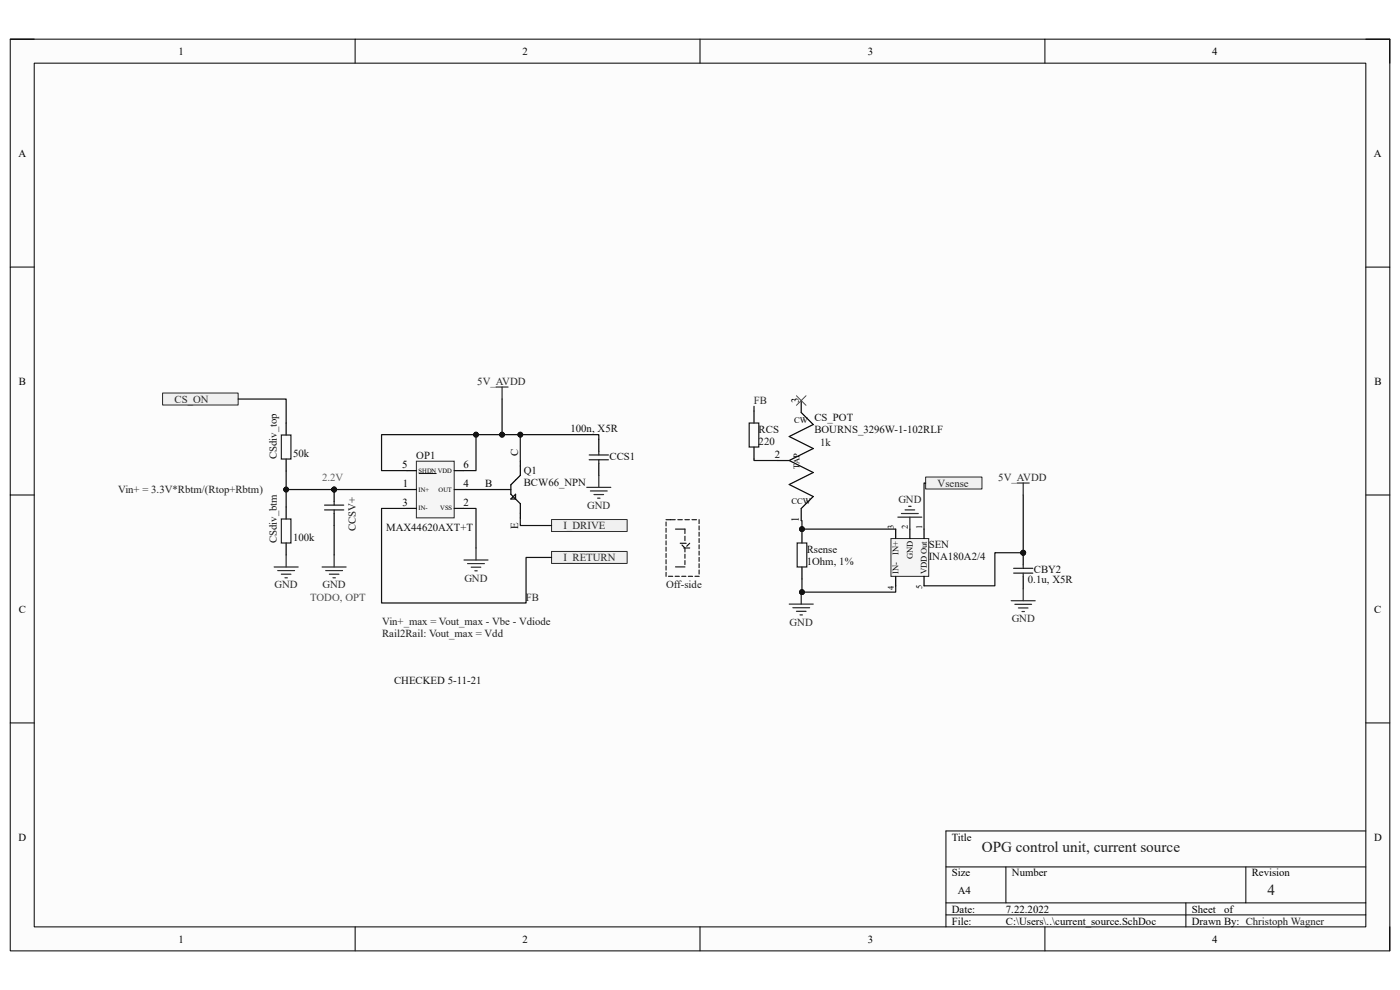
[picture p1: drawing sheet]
<svg xmlns="http://www.w3.org/2000/svg" width="297mm" height="210mm" viewBox="0 0 297 210" stroke-linecap="round" stroke-linejoin="round" font-family="sans-serif">
<path d="M2.2 8.3h292.7v193.4h-292.7z" fill-rule="evenodd" fill="#fcfcfc"/>
<path d="M2.2 8.3h292.7v193.4h-292.7z" fill="none" stroke="#000" stroke-width=".21"/>
<path d="M7.3 13.4h282.5v183.2h-282.5z" fill-rule="evenodd" fill="#fcfcfc"/>
<g fill="none" stroke="#000" stroke-width=".21">
<path d="M2.2 8.3h5.1M7.3 13.4h282.5v183.2h-282.5zM75.3 8.3v5.1M148.5 8.3v5.1M221.7 8.3v5.1M289.8 8.3h5.1v5.1M2.2 56.7h5.1M289.8 56.7h5.1M2.2 105h5.1M289.8 105h5.1M2.2 153.4h5.1M289.8 153.4h5.1"/>
<path d="M289.8 176.3h-89.1v20.3M75.3 196.6v5.1M148.5 196.6v5.1M200.7 183.9h89.1M200.7 191.5h89.1M200.7 194.1h89.1M213.4 183.9v7.6M221.7 196.6v5.1M251.6 191.5v5.1M264.3 183.9v7.6M294.9 196.6v5.1"/>
</g>
<circle cx="217.1" cy="117.3" r=".51" fill="#0e0e0e"/>
<circle cx="217.1" cy="117.3" r=".51" fill="none" stroke="#0e0e0e" stroke-width=".21"/>
<path d="M217.1 117.3v2.5" fill="none" stroke="#000" stroke-width=".25"/>
<circle cx="217.1" cy="117.3" r=".51" fill="#0e0e0e"/>
<circle cx="217.1" cy="117.3" r=".51" fill="none" stroke="#0e0e0e" stroke-width=".21"/>
<path d="M164.9 97.7h2.5M167.4 97.7l5.1 2.5-5.1 2.6 5.1 2.5-2.5 2.6v2.5M170 85v2.5l2.5 2.6-5.1 2.5 5.1 2.5-5.1 2.6M217.1 122.3v2.6" fill="none" stroke="#000" stroke-width=".25"/>
<path d="M217.1 119.8v.8M215 121.6h4.1M215 120.6h4.1M217.1 121.6v.7" fill="none" stroke="#1c1c1c" stroke-width=".25"/>
<path d="M214.5 127.4h5.1M215.3 128.2h3.6M216.1 129h2M216.8 129.7h.5M217.1 124.9v2.5" fill="none" stroke="#262626" stroke-width=".25"/>
<path d="M88.3 97.8h8.1v12.1h-8.1z" fill-rule="evenodd" fill="#f5f5f5"/>
<path d="M88.3 97.8h8.1v12.1h-8.1z" fill="none" stroke="#262626" stroke-width=".21"/>
<path d="M86.3 99.8h2M96.4 99.8h2M86.3 103.8h2M86.3 107.9h2M96.4 103.8h2M96.4 107.9h2" fill="none" stroke="#000" stroke-width=".25"/>
<path d="M88.8 100.5h3.8" fill="none" stroke="#000" stroke-width=".21"/>
<path d="M98.4 118.8h5.1M99.2 119.6h3.6M101 116.3v2.5M100 120.3h2M100.7 121.1h.5M167.4 128.2h5.1M168.2 128.9h3.6M169 129.7h2M169.7 130.4h.5M170 125.6v2.6" fill="none" stroke="#262626" stroke-width=".25"/>
<path d="M189 114.2h8v8.1h-8z" fill-rule="evenodd" fill="#f5f5f5"/>
<path d="M189 114.2h8v8.1h-8z" fill="none" stroke="#262626" stroke-width=".21"/>
<g fill="none" stroke="#000" stroke-width=".25">
<path d="M110.4 97.8v3l-2 2v2l1 1.1M127 93.2v2.6M127 98.3v2.5M160 87.2v2.5M160 94.8v2.6M105.4 103.8h3M109.4 105.9l1 1v3M109.4 104.8v1.1h-1zM190 112.2v2M193 112.2v2M196 112.2v2M190 122.3v2"/>
<path d="M196 122.3v2"/>
</g>
<g fill="none" stroke="#1c1c1c" stroke-width=".25">
<path d="M125 96.5h4.1M125 97.5h4.1M127 95.8v.7M127 97.5v.8M158.9 89.7h2.1v5.1h-2.1zM141.3 110.2h1.9M141.3 110.7v.9M141.3 112.1v.8M141.3 113.4v.8M141.3 114.7v.9M141.3 116.1v.8M141.3 117.4v.9"/>
<path d="M141.3 118.8v.8M143.3 112.2h2v1M143.8 110.2h.9M144.3 115.3h1.3M144.7 115.6l.6 .7v.8M145.1 116.3h1.2M145.3 113.7v1M145.3 117.6v.8M145.3 118.9v.9M145.3 110.2h1M146.3 115.3l-.6 .6M146.8 110.2h1"/>
<path d="M148.3 110.2v.9M148.3 111.6v.8M148.3 112.9v.8M148.3 114.2v.9M148.3 115.6v.8M148.3 116.9v.9M148.3 118.3v.8M148.3 119.6v.8M141.3 120.1v.8M141.3 121.4v.9M141.8 122.3h.9M143.2 122.3h.9"/>
<path d="M143.3 120.3h2M144.6 122.3h.9M146 122.3h.9M147.4 122.3h.9M148.3 120.9v.9"/>
</g>
<path d="M124.5 103.4h5.1M125.3 104.2h3.5M126 104.9h2.1M126.8 105.7h.5M127 100.8v2.6" fill="none" stroke="#262626" stroke-width=".25"/>
<path d="M117 110.2h16v2.6h-16z" fill-rule="evenodd" fill="#f0f0f0"/>
<path d="M117 110.2h16v2.6h-16z" fill="none" stroke="#262626" stroke-width=".21"/>
<path d="M117 117h16v2.5h-16z" fill-rule="evenodd" fill="#f0f0f0"/>
<path d="M117 117h16v2.5h-16z" fill="none" stroke="#262626" stroke-width=".21"/>
<path d="M169 84l2 2M171 84l-2 2" fill="none" stroke="#4c4c4c" stroke-width=".21"/>
<path d="M34.5 83.4h16v2.5h-16z" fill-rule="evenodd" fill="#f0f0f0"/>
<path d="M34.5 83.4h16v2.5h-16z" fill="none" stroke="#262626" stroke-width=".21"/>
<path d="M196.4 101.2h11.9v2.5h-11.9z" fill-rule="evenodd" fill="#f0f0f0"/>
<path d="M196.4 101.2h11.9v2.5h-11.9z" fill="none" stroke="#262626" stroke-width=".21"/>
<path d="M60.7 117.7v2.6M190.5 109.7h5.1M191.2 108.9h3.6M192 108.2h2M192.8 107.4h.5M193 109.7v2.5M58.2 120.3h5.1M58.9 121h3.6M59.7 121.8h2M60.5 122.6h.5" fill="none" stroke="#262626" stroke-width=".25"/>
<path d="M60.7 89.7v2.6M60.7 97.4v2.5M60.7 107.6v2.5M60.7 115.2v2.5M170.1 112.6v2.6M170.1 120.3v2.5" fill="none" stroke="#000" stroke-width=".25"/>
<path d="M59.7 92.3h2v5.1h-2zM59.7 110.1h2v5.1h-2zM169.1 115.2h2.1v5.1h-2.1z" fill="none" stroke="#1c1c1c" stroke-width=".25"/>
<circle cx="70.9" cy="103.9" r=".51" fill="#0e0e0e"/>
<circle cx="70.9" cy="103.9" r=".51" fill="none" stroke="#0e0e0e" stroke-width=".21"/>
<path d="M70.9 103.8v2.6" fill="none" stroke="#000" stroke-width=".25"/>
<circle cx="70.9" cy="103.9" r=".51" fill="#0e0e0e"/>
<circle cx="70.9" cy="103.9" r=".51" fill="none" stroke="#0e0e0e" stroke-width=".21"/>
<path d="M70.9 108.9v2.6" fill="none" stroke="#000" stroke-width=".25"/>
<path d="M68.8 108.2h4.1M68.8 107.2h4.1M70.9 106.4v.8M70.9 108.2v.7" fill="none" stroke="#1c1c1c" stroke-width=".25"/>
<path d="M70.9 117.7v2.6M68.3 120.3h5.1M69.1 121h3.6M69.9 121.8h2M70.6 122.6h.5" fill="none" stroke="#262626" stroke-width=".25"/>
<path d="M101 92.2v7.6h-2.6M98.4 107.9h2.6v8.4M98.4 103.8h7" fill="none" stroke="#0e0e0e" stroke-width=".25"/>
<circle cx="101" cy="92.2" r=".51" fill="#0e0e0e"/>
<circle cx="101" cy="92.2" r=".51" fill="none" stroke="#0e0e0e" stroke-width=".21"/>
<path d="M127 93.2v-1h-16.6v5.6M160 97.4v.3h4.9M160 86.2v1M86.3 107.9h-5.4v20h30.7v-9.6h5.4M110.4 109.9v1.6h6.6" fill="none" stroke="#0e0e0e" stroke-width=".25"/>
<circle cx="110.4" cy="92.2" r=".51" fill="#0e0e0e"/>
<circle cx="110.4" cy="92.2" r=".51" fill="none" stroke="#0e0e0e" stroke-width=".21"/>
<path d="M196.4 102.5h-.4v9.7M217.1 105v12.3h-6v7h-15.1" fill="none" stroke="#0e0e0e" stroke-width=".25"/>
<circle cx="217.1" cy="117.3" r=".51" fill="#0e0e0e"/>
<circle cx="217.1" cy="117.3" r=".51" fill="none" stroke="#0e0e0e" stroke-width=".21"/>
<path d="M106.5 84.7v7.5" fill="none" stroke="#0e0e0e" stroke-width=".25"/>
<circle cx="106.5" cy="92.2" r=".51" fill="#0e0e0e"/>
<circle cx="106.5" cy="92.2" r=".51" fill="none" stroke="#0e0e0e" stroke-width=".21"/>
<path d="M110.4 92.2h-29.5v7.6h5.4" fill="none" stroke="#0e0e0e" stroke-width=".25"/>
<circle cx="101" cy="92.2" r=".51" fill="#0e0e0e"/>
<circle cx="101" cy="92.2" r=".51" fill="none" stroke="#0e0e0e" stroke-width=".21"/>
<circle cx="106.5" cy="92.2" r=".51" fill="#0e0e0e"/>
<circle cx="106.5" cy="92.2" r=".51" fill="none" stroke="#0e0e0e" stroke-width=".21"/>
<circle cx="110.4" cy="92.2" r=".51" fill="#0e0e0e"/>
<circle cx="110.4" cy="92.2" r=".51" fill="none" stroke="#0e0e0e" stroke-width=".21"/>
<path d="M190 124.3v1.3h-19.9" fill="none" stroke="#0e0e0e" stroke-width=".25"/>
<circle cx="170.1" cy="125.6" r=".51" fill="#0e0e0e"/>
<circle cx="170.1" cy="125.6" r=".51" fill="none" stroke="#0e0e0e" stroke-width=".21"/>
<path d="M170.1 122.8v2.8h-.1" fill="none" stroke="#0e0e0e" stroke-width=".25"/>
<circle cx="170.1" cy="125.6" r=".51" fill="#0e0e0e"/>
<circle cx="170.1" cy="125.6" r=".51" fill="none" stroke="#0e0e0e" stroke-width=".21"/>
<path d="M170.1 112.2v.4" fill="none" stroke="#0e0e0e" stroke-width=".25"/>
<circle cx="170.1" cy="112.2" r=".51" fill="#0e0e0e"/>
<circle cx="170.1" cy="112.2" r=".51" fill="none" stroke="#0e0e0e" stroke-width=".21"/>
<path d="M170 110.4h.1v1.8h19.9" fill="none" stroke="#0e0e0e" stroke-width=".25"/>
<circle cx="170.1" cy="112.2" r=".51" fill="#0e0e0e"/>
<circle cx="170.1" cy="112.2" r=".51" fill="none" stroke="#0e0e0e" stroke-width=".21"/>
<path d="M60.7 103.8h25.6" fill="none" stroke="#0e0e0e" stroke-width=".25"/>
<circle cx="60.7" cy="103.9" r=".51" fill="#0e0e0e"/>
<circle cx="60.7" cy="103.9" r=".51" fill="none" stroke="#0e0e0e" stroke-width=".21"/>
<circle cx="70.9" cy="103.9" r=".51" fill="#0e0e0e"/>
<circle cx="70.9" cy="103.9" r=".51" fill="none" stroke="#0e0e0e" stroke-width=".21"/>
<path d="M50.5 84.7h10.2v5M60.7 99.9v7.7" fill="none" stroke="#0e0e0e" stroke-width=".25"/>
<circle cx="60.7" cy="103.9" r=".51" fill="#0e0e0e"/>
<circle cx="60.7" cy="103.9" r=".51" fill="none" stroke="#0e0e0e" stroke-width=".21"/>
<path d="M70.9 111.5v6.2" fill="none" stroke="#0e0e0e" stroke-width=".25"/>
<path d="M105.2 82.1h2.6M106.5 82.1v2.6M215.8 102.5h2.5M217.1 102.5v2.5" fill="none" stroke="#262626" stroke-width=".25"/>
<g font-size="3.2" fill="#1c1c1c">
<text x="208.3" y="180.6">OPG control unit, current source</text>
<text x="268.9" y="189.8">4</text>
</g>
<g font-size="2.3">
<text x="37.9" y="11.6">1</text>
<text x="110.9" y="11.6">2</text>
<text x="184.1" y="11.6">3</text>
<text x="257.2" y="11.6">4</text>
<text x="3.9" y="33.2">A</text>
<text x="291.5" y="33.2">A</text>
<text x="4" y="81.6">B</text>
<text x="291.6" y="81.6">B</text>
<text x="169.5" y="85.5" transform="rotate(-90 169.5 85.5)">3</text>
<text x="85.3" y="99.3">5</text>
<text x="98.3" y="99.3">6</text>
<text x="109.9" y="96.8" transform="rotate(-90 109.9 96.8)">C</text>
<text x="164.4" y="97.2">2</text>
<text x="85.4" y="107.4">3</text>
<text x="85.5" y="103.3">1</text>
<text x="98.3" y="107.4">2</text>
<text x="98.3" y="103.3">4</text>
<text x="103" y="103.3">B</text>
<text x="109.9" y="112.2" transform="rotate(-90 109.9 112.2)">E</text>
<text x="169.5" y="110.7" transform="rotate(-90 169.5 110.7)">1</text>
<text x="4" y="130">C</text>
<text x="291.5" y="130">C</text>
<text x="3.9" y="178.3">D</text>
<text x="201.9" y="178.3">Title</text>
<text x="291.5" y="178.3">D</text>
<text x="201.9" y="185.9">Size</text>
<text x="214.7" y="185.9">Number</text>
<text x="265.6" y="185.9">Revision</text>
<text x="203.2" y="189.7">A4</text>
<text x="201.9" y="193.6">Date:</text>
<text x="201.9" y="196.1">File:</text>
<text x="213.4" y="193.6">7.22.2022</text>
<text x="213.4" y="196.1">C:\Users\..\current_source.SchDoc</text>
<text x="252.8" y="193.6">Sheet</text>
<text x="252.9" y="196.1">Drawn By: Christoph Wagner</text>
<text x="259.7" y="193.6">of</text>
<text x="37.9" y="199.9">1</text>
<text x="110.9" y="199.9">2</text>
<text x="184.1" y="199.9">3</text>
<text x="257.2" y="199.9">4</text>
</g>
<g font-size="2.3" fill="#262626">
<text x="101.3" y="81.6">5V_AVDD</text>
<text x="37" y="85.4">CS_ON</text>
<text x="159.9" y="85.7">FB</text>
<text x="211.8" y="101.9">5V_AVDD</text>
<text x="124.6" y="107.9">GND</text>
<text x="190.6" y="106.6">GND</text>
<text x="198.9" y="103.2">Vsense</text>
<text x="119.5" y="112.3">I_DRIVE</text>
<text x="119.5" y="119">I_RETURN</text>
<text x="58.3" y="124.8">GND</text>
<text x="68.4" y="124.8">GND</text>
<text x="98.5" y="123.4">GND</text>
<text x="111.6" y="127.4">FB</text>
<text x="214.6" y="132">GND</text>
<text x="167.5" y="132.8">GND</text>
</g>
<g font-size="2.3" fill="#0e0e0e">
<text x="172.8" y="89.3">CS_POT</text>
<text x="121" y="91.7">100n, X5R</text>
<text x="161" y="91.8">RCS</text>
<text x="161" y="94.3">220</text>
<text x="172.8" y="91.9">BOURNS_3296W-1-102RLF</text>
<text x="58.7" y="97.4" transform="rotate(-90 58.7 97.4)">CSdiv_top</text>
<text x="62.2" y="96.9">50k</text>
<text x="88.3" y="97.3">OP1</text>
<text x="111.1" y="100.6">Q1</text>
<text x="129.3" y="97.5">CCS1</text>
<text x="111.1" y="103.2">BCW66_NPN</text>
<text x="75.5" y="112.6" transform="rotate(-90 75.5 112.6)">CCSV+</text>
<text x="81.9" y="112.7">MAX44620AXT+T</text>
<text x="58.7" y="115.2" transform="rotate(-90 58.7 115.2)">CSdiv_btm</text>
<text x="62.2" y="114.7">100k</text>
<text x="171.2" y="117.2">Rsense</text>
<text x="171.2" y="119.8">1Ohm, 1%</text>
<text x="197" y="116.3">SEN</text>
<text x="197" y="118.8">INA180A2/4</text>
<text x="218.1" y="123.7">0.1u, X5R</text>
<text x="219.3" y="121.6">CBY2</text>
<text x="83.6" y="145.2">CHECKED 5-11-21</text>
</g>
<g font-size="2.3" fill="#1c1c1c">
<text x="174" y="94.7">1k</text>
<text x="25.1" y="104.5">Vin+ = 3.3V*Rbtm/(Rtop+Rbtm)</text>
<text x="141.3" y="124.8">Off-side</text>
<text x="81.1" y="132.5">Vin+_max = Vout_max - Vbe - Vdiode</text>
<text x="81.1" y="135">Rail2Rail: Vout_max = Vdd</text>
</g>
<text font-size="2.3" fill="#5a5a5a" x="68.3" y="101.9">2.2V</text>
<text font-size="2.3" fill="#4c4c4c" x="65.8" y="127.4">TODO, OPT</text>
<g font-size="1.8">
<text x="168.5" y="89.7">CW</text>
<text x="169.6" y="99.4" transform="rotate(-90 169.6 99.4)">TAP</text>
<text x="167.9" y="107">CCW</text>
<text x="189.6" y="112.2" transform="rotate(-90 189.6 112.2)">3</text>
<text x="192.6" y="112.2" transform="rotate(-90 192.6 112.2)">2</text>
<text x="195.6" y="112.2" transform="rotate(-90 195.6 112.2)">1</text>
<text x="190.6" y="117.7" transform="rotate(-90 190.6 117.7)">IN+</text>
<text x="193.6" y="118.7" transform="rotate(-90 193.6 118.7)">GND</text>
<text x="189.6" y="125.1" transform="rotate(-90 189.6 125.1)">4</text>
<text x="190.6" y="121.7" transform="rotate(-90 190.6 121.7)">IN-</text>
<text x="195.6" y="125.1" transform="rotate(-90 195.6 125.1)">5</text>
<text x="196.6" y="121.7" transform="rotate(-90 196.6 121.7)">VDDOut</text>
</g>
<g font-size="1.4">
<text x="88.8" y="100.3">SHDN VDD</text>
<text x="88.8" y="104.3">IN+</text>
<text x="93" y="104.3">OUT</text>
<text x="88.8" y="108.3">IN-</text>
<text x="93.4" y="108.3">VSS</text>
</g>
</svg>
